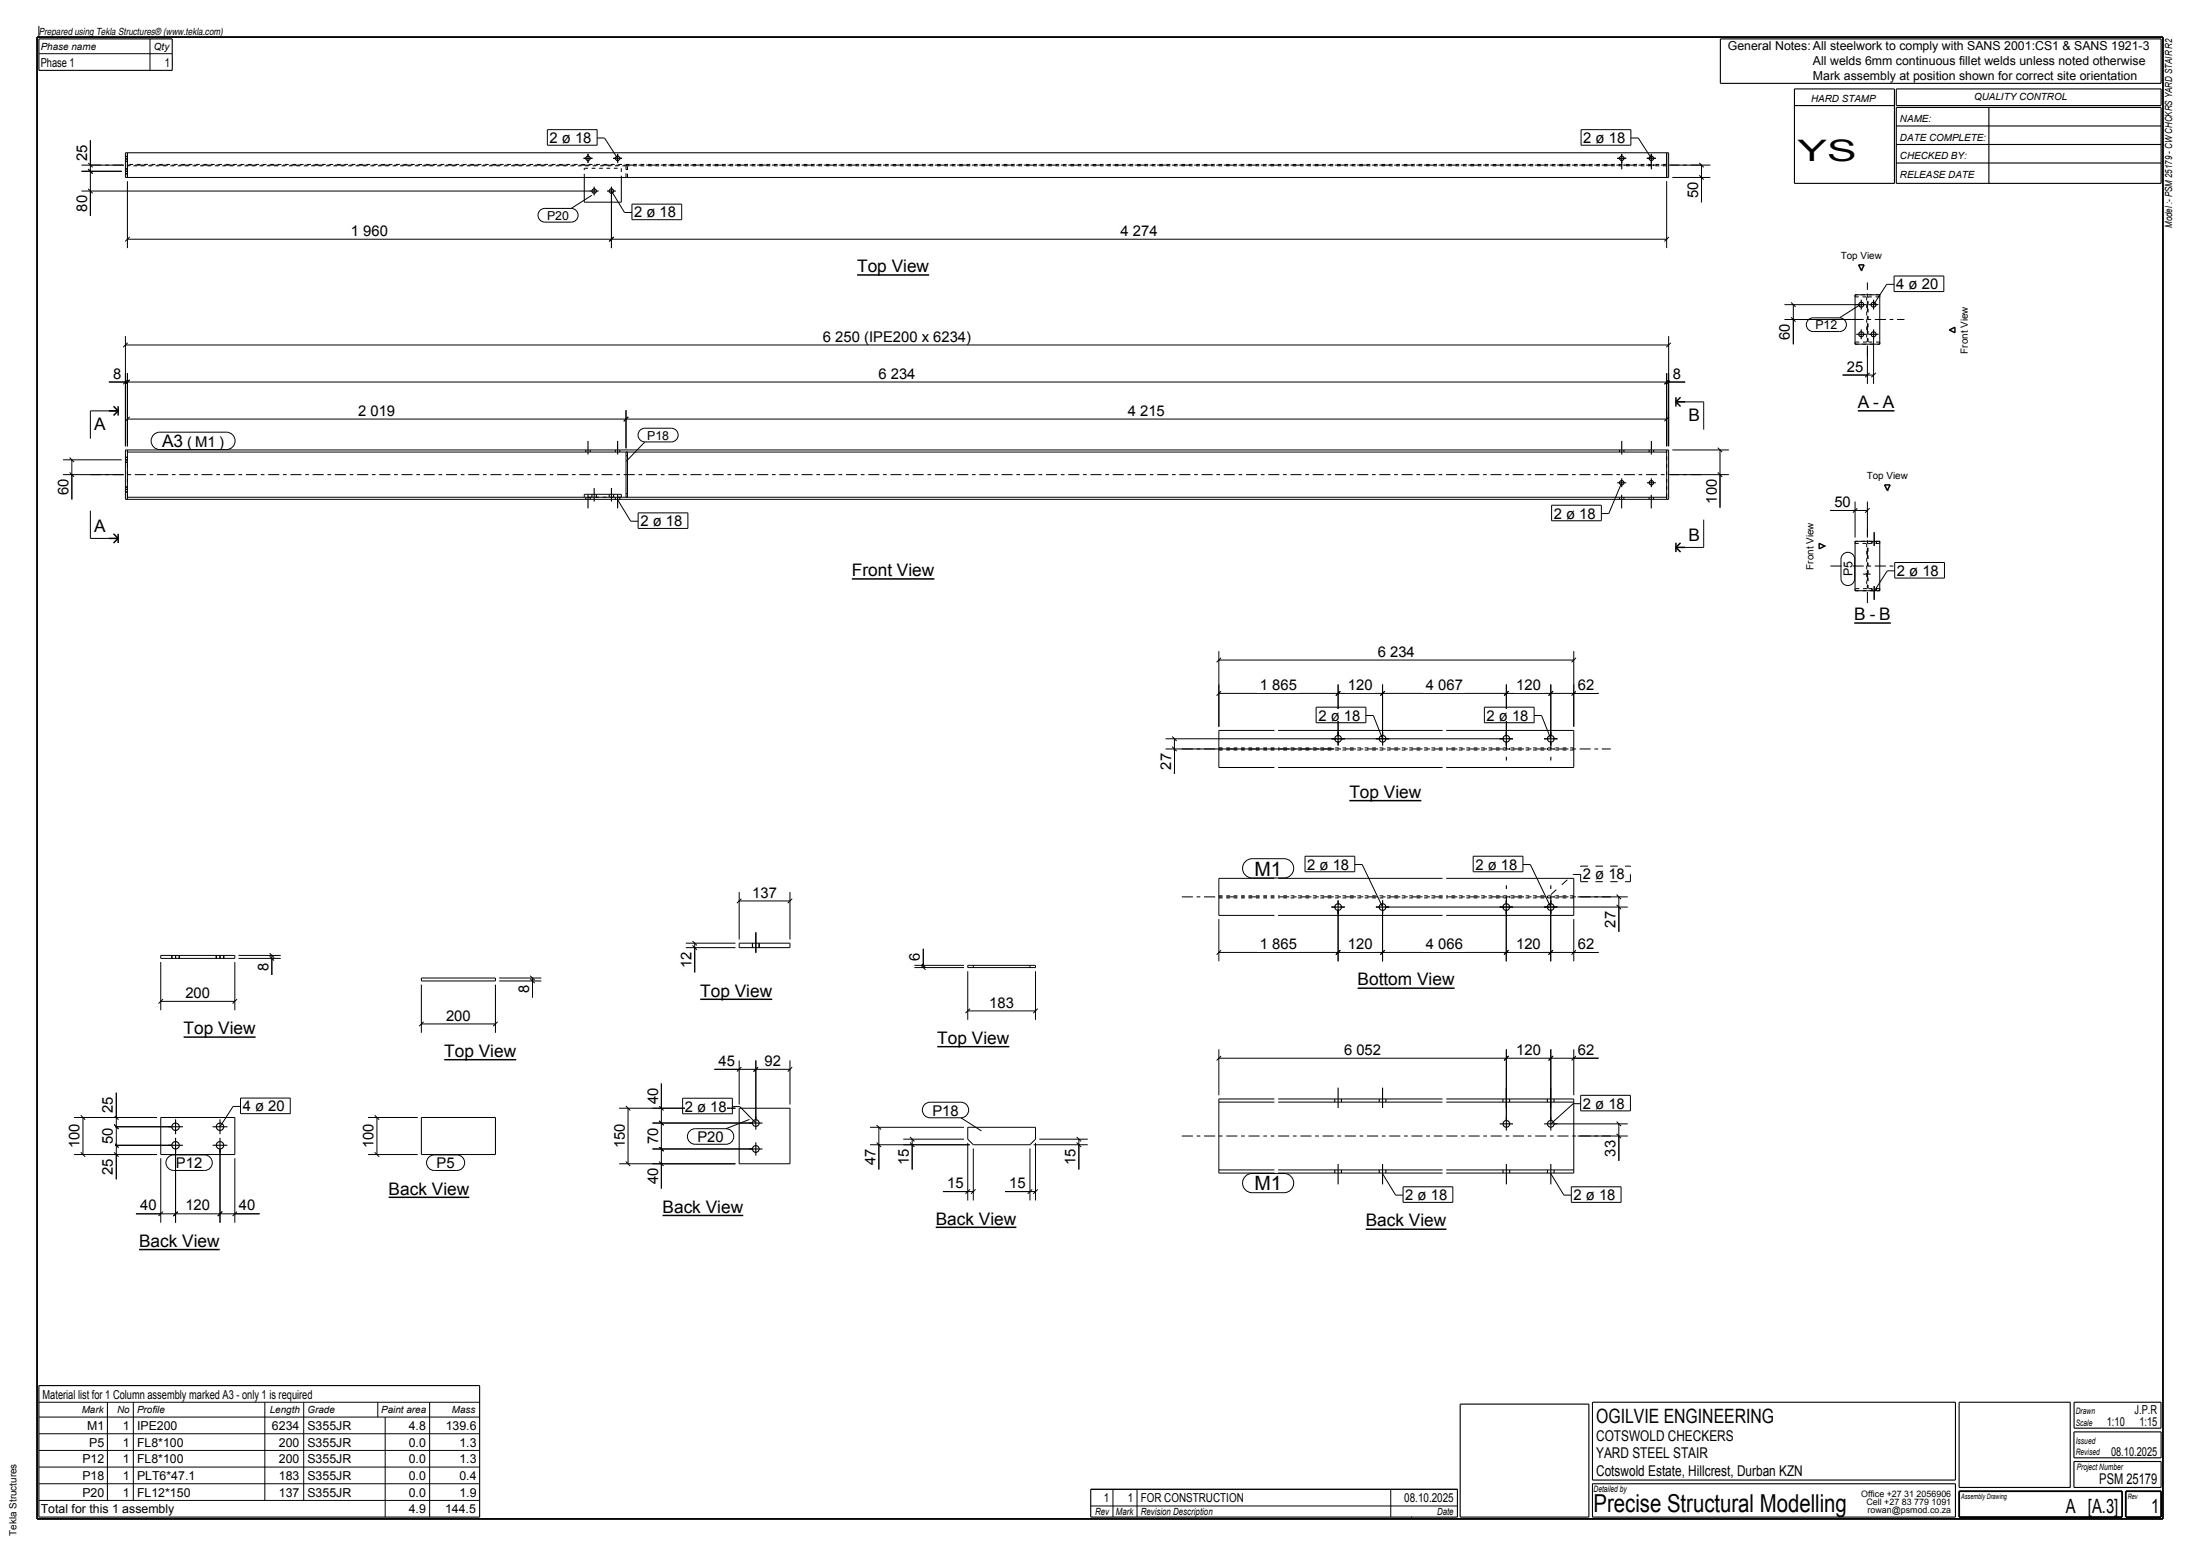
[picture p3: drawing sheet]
<svg xmlns="http://www.w3.org/2000/svg" width="594mm" height="420mm" viewBox="0 0 594 420" stroke-linecap="round" stroke-linejoin="round" font-family="sans-serif">
<path d="M10 10h574v400h-574z" fill="none" stroke="#000" stroke-width=".5"/>
<path d="M230 156.3h22.3" fill="none" stroke="#000" stroke-width=".4"/>
<path d="M230 152h22.3v3.5h-22.3z" fill-rule="evenodd" fill="#fefefb"/>
<path d="M231.4 74.2h19.5" fill="none" stroke="#000" stroke-width=".4"/>
<path d="M231.4 70h19.5v3.5h-19.5z" fill-rule="evenodd" fill="#fefefb"/>
<path d="M501.6 110.9h9.9" fill="none" stroke="#000" stroke-width=".4"/>
<g fill="#fefefb">
<path d="M501.6 106.6h3.1v3.5h-3.1z" fill-rule="evenodd"/>
<path d="M505.8 106.6h1.5v3.5h-1.5z" fill-rule="evenodd"/>
<path d="M508.4 106.6h3.1v3.5h-3.1z" fill-rule="evenodd"/>
</g>
<path d="M501.8 71.5h1.5l-.7 1.5zM526.3 89.1l1.5-.8v1.5zM500.6 168.2h9.9" fill="none" stroke="#000" stroke-width=".4"/>
<g fill="#fefefb">
<path d="M500.6 163.9h3.2v3.5h-3.2z" fill-rule="evenodd"/>
<path d="M504.8 163.9h1.6v3.5h-1.6z" fill-rule="evenodd"/>
<path d="M507.4 163.9h3.1v3.5h-3.1z" fill-rule="evenodd"/>
</g>
<path d="M508.8 130.9h1.5l-.7 1.5zM491.2 146.7l1.5 .7-1.5 .8zM49.6 279.9h19.4" fill="none" stroke="#000" stroke-width=".4"/>
<path d="M49.6 275.7h19.4v3.5h-19.4z" fill-rule="evenodd" fill="#fefefb"/>
<path d="M37.5 337.3h21.8" fill="none" stroke="#000" stroke-width=".4"/>
<path d="M37.5 333h21.8v3.5h-21.8z" fill-rule="evenodd" fill="#fefefb"/>
<path d="M119.9 286h19.5" fill="none" stroke="#000" stroke-width=".4"/>
<path d="M119.9 281.8h19.5v3.5h-19.5z" fill-rule="evenodd" fill="#fefefb"/>
<path d="M104.9 323.2h21.8" fill="none" stroke="#000" stroke-width=".4"/>
<path d="M104.9 318.9h21.8v3.5h-21.8z" fill-rule="evenodd" fill="#fefefb"/>
<path d="M189.1 269.7h19.4" fill="none" stroke="#000" stroke-width=".4"/>
<path d="M189.1 265.5h19.4v3.5h-19.4z" fill-rule="evenodd" fill="#fefefb"/>
<path d="M178.9 328.1h21.8" fill="none" stroke="#000" stroke-width=".4"/>
<path d="M178.9 323.8h21.8v3.5h-21.8z" fill-rule="evenodd" fill="#fefefb"/>
<path d="M253.1 282.5h19.4" fill="none" stroke="#000" stroke-width=".4"/>
<path d="M253.1 278.3h19.4v3.5h-19.4z" fill-rule="evenodd" fill="#fefefb"/>
<path d="M252.7 331.3h21.7" fill="none" stroke="#000" stroke-width=".4"/>
<path d="M252.7 327h21.7v3.5h-21.7z" fill-rule="evenodd" fill="#fefefb"/>
<path d="M364.3 216.1h19.5" fill="none" stroke="#000" stroke-width=".4"/>
<path d="M364.3 211.9h19.5v3.5h-19.5z" fill-rule="evenodd" fill="#fefefb"/>
<path d="M368.8 331.8h21.7" fill="none" stroke="#000" stroke-width=".4"/>
<path d="M368.8 327.5h21.7v3.5h-21.7z" fill-rule="evenodd" fill="#fefefb"/>
<path d="M366.6 266.7h26.1" fill="none" stroke="#000" stroke-width=".4"/>
<path d="M366.6 262.5h26.1v3.5h-26.1z" fill-rule="evenodd" fill="#fefefb"/>
<g fill="none" stroke="#000" stroke-width=".27" stroke-dasharray="1 1 1 1" stroke-linecap="butt">
<path d="M157.8 45.4h10M157.8 47.9v-2.5M167.8 45.4v2.5M169 44.8v3.1M169 47.9h.4M169 44.8h-134.6M169.4 45.8h-.4M169.4 47.9v-3.1M169.4 44.8h-.4M450 44.8h-280.6M450 44.4h-415.6M500.9 79.6v.5"/>
<path d="M507.5 79.6h-6.6M500.9 92.9h6.6M500.9 80.1h3.1M500.9 92.3v.6M504 80.1v12.2M504 92.3h-3.1M504.4 92.3v-12.2M504.4 80.1h3.1M507.5 92.9v-.6M507.5 92.3h-3.1M507.5 80.1v-.5M34.4 134.2v-12.2"/>
<path d="M167.8 134.2h-10M169 122h.4M169 123h.4M169 133.2h.4M169 134.2h.4M450 134.2v-12.2M500.9 146.1v.6M500.9 146.7h3.1M500.9 158.9v.6M500.9 159.5h6.6M504 146.7v12.2M504 158.9h-3.1"/>
<path d="M504.4 158.9v-12.2M504.4 146.7h3.1M507.5 158.9h-3.1M507.5 146.7v-.6M507.5 146.1h-6.6M507.5 159.5v-.6M344.1 202.4h-15M344.1 201.9h-15M389.5 202.4h-44.4M389.5 201.9h-44.4M424.9 202.4h-34.4M424.9 201.9h-34.4"/>
<path d="M344.1 241.8h-15M344.1 242.4h-15M389.5 241.8h-44.4M389.5 242.4h-44.4M424.9 241.8h-34.4M424.9 242.4h-34.4"/>
</g>
<g fill="none" stroke="#000" stroke-width=".3" stroke-dasharray="2 2" stroke-linecap="butt">
<path d="M437.3 44.4v.4M437.9 43.7v3.3M438.5 44.4v.4M445.3 44.4v.4M445.9 43.7v3.3M446.5 44.4v.4M504.4 155.6h-.4M504.4 154.4h-.4M505.1 155h-3.4M405.8 202.4v-.5M406.7 200.3v5M407.6 202.4v-.5"/>
<path d="M417.8 202.4v-.5M418.7 200.3v5M419.6 202.4v-.5M405.8 241.8v.6M406.7 244v-5M407.6 241.8v.6M417.8 241.8v.6M418.7 244v-5M419.6 241.8v.6"/>
</g>
<g fill="none" stroke="#000" stroke-width=".27">
<path d="M10.5 7v3M10.5 14.5h36M40.5 10.5v8.5M24.4 37.9v20.4M161.2 37.2h2l3.6 5.5M440.3 37.2h2l3.6 5.5M22 46.2h10.9M22 44.6h11.4M22 51.6h137.4M23.8 45.6l1.2 1.2M23.8 44l1.2 1.2M23.8 51l1.2 1.2"/>
<path d="M33.9 41.2h416.6v6.7h-416.6zM34.4 41.2v6.7M34.4 48.9v18.1M157.8 47.9v6.7h10v-6.7M159.8 52.7l-5.6 3.6M165.1 51.6l3.5 5.8h2M165.1 52.6v14.4M450 41.2v6.7M450 48.9v18.1M451 44.6h10.8M451.5 47.9h10.3M458.8 47.3l1.2 1.2"/>
<path d="M458.8 44l1.2 1.2M459.4 44.6v10M34.4 64.6h415.6M35 64l-1.2 1.2M165.7 64l-1.2 1.2M450.6 64l-1.2 1.2M500.9 79.6h6.6v13.3h-6.6zM511.4 76.8h-2l-3.5 5.4M33.9 90.7v29.8M33.9 93.1h416.6M34.5 92.5l-1.2 1.2M450.5 90.7v29.8"/>
<path d="M451.1 92.5l-1.2 1.2M481.8 86.2h21.2M481.8 82.2h19.7M483.6 85.6l1.2 1.2M483.6 81.6l1.2 1.2M484.2 82.2v10.7M502.2 82.3l-5.5 3.5M504.2 93.9v9.7M505.9 91.2v12.4M29.4 103.1h425.6M31.9 110.9h-7.5v7.5M34.4 100.7v19.8"/>
<path d="M34.4 113.1h415.6M34.5 102.5l-1.2 1.2M35 112.5l-1.2 1.2M35 102.5l-1.2 1.2M169 110.7v10.3M169.6 112.5l-1.2 1.2M174.1 119.3l-5 5.2M450 100.7v19.8M450.6 112.5l-1.2 1.2M450.6 102.5l-1.2 1.2M451.1 102.5l-1.2 1.2M452.5 108.5h7.5v7.5"/>
<path d="M497.5 101.2h8.4M504.8 100.6l-1.2 1.2M506.5 100.6l-1.2 1.2M17 128.1h16.4M17 124.1h15.9M18.8 127.5l1.2 1.2M18.8 123.5l1.2 1.2M19.4 124.1v10.7M24.4 137.8v7.5h7.5M33.9 121.5h416.6v13.3h-416.6zM34.4 121.5v13.3M34.4 134.2h415.6"/>
<path d="M34.4 122h415.6M157.8 134.2v-.8h10v.8M166.8 134.9l3.5 5.8h2M169 122v12.2M169.4 122v12.2M437.9 130.3l-3.5 8.3h-2M450 121.5v13.3M451 128.1h15.8M451.5 121.5h15.3M463.8 127.5l1.2 1.2M463.8 120.9l1.2 1.2M464.4 121.5v15.5"/>
<path d="M494.2 137.8h10M500.9 135.4v9.7M501.5 137.2l-1.2 1.2M504.2 135.4v9.7M504.8 137.2l-1.2 1.2M460 140.3v7.5h-7.5M500.9 146.1h6.6v13.4h-6.6zM511.6 154.1h-2l-3.6 5.5M329.1 175.8v20.4M329.1 178.2h95.8M329.7 177.6l-1.2 1.2M424.9 175.8v20.4"/>
<path d="M425.5 177.6l-1.2 1.2M314.7 199.4h91M316.5 198.8l1.2 1.2M317.1 199.4v9.5M329.1 187.2h102.5M329.7 186.6l-1.2 1.2M344.1 197.2h-15v10h15M345.1 197.2h44.4M361.3 184.8v13.6M361.9 186.6l-1.2 1.2M368.8 193.1h2l2.5 6.3M373.3 184.8v13.6"/>
<path d="M373.9 186.6l-1.2 1.2M390.5 197.2h34.4v10h-34.4M406.7 184.8v13.6M407.3 186.6l-1.2 1.2M414.2 193.1h2l2.5 6.3M418.7 184.8v13.6M419.3 186.6l-1.2 1.2M425.5 186.6l-1.2 1.2M314.7 202.2h45.6M316.5 201.6l1.2 1.2M345.1 207.2h44.4M344.1 237.1h-15v10h15"/>
<path d="M345.1 237.1h44.4M365.8 233.4h2l5.5 11.4M390.5 237.1h34.4v10h-34.4M411.2 233.4h2l5.5 11.4M43.4 257.9h20v.8h-20zM43.4 259.7v13M63.4 259.7v13M64.4 257.9h11.4M64.4 258.7h11.4M72.8 258.1l1.2 1.2M72.8 257.3l1.2 1.2M73.4 257.9v5.3"/>
<path d="M185.2 254.6h13.4M185.2 255.8h13.4M187 255.2l1.2 1.2M187 254l1.2 1.2M187.6 254.6v7.9M199.6 240.8v12.8M199.6 254.6h13.7v1.2h-13.7zM199.6 243.2h13.7M200.2 242.6l-1.2 1.2M213.3 240.8v12.8M213.9 242.6l-1.2 1.2M248.7 260l1.2 1.2"/>
<path d="M249.3 256.1v5.1M329.1 248.1v11.4M329.1 257.1h102.5M329.7 256.5l-1.2 1.2M345.1 247.1h44.4M361.3 245.8v13.7M361.9 256.5l-1.2 1.2M373.3 245.8v13.7M373.9 256.5l-1.2 1.2M374.3 244.8h65.2M406.7 245.8v13.7M407.3 256.5l-1.2 1.2"/>
<path d="M418.7 245.8v13.7M419.3 256.5l-1.2 1.2M424.9 248.1v11.4M425.5 256.5l-1.2 1.2M425.9 242.1h13.6M436.5 244.2l1.2 1.2M436.5 241.5l1.2 1.2M437.1 242.1v9.4M43.4 270.3h20M44 269.7l-1.2 1.2M64 269.7l-1.2 1.2M113.8 264h20v.8h-20z"/>
<path d="M113.8 265.8v13M113.8 276.4h20M114.4 275.8l-1.2 1.2M133.8 265.8v13M134.4 275.8l-1.2 1.2M134.8 264.8h11.4M134.8 264h11.4M143.2 264.2l1.2 1.2M143.2 263.4l1.2 1.2M143.8 264v5.3M246.9 261.2h13.4M246.9 260.6h13.4"/>
<path d="M248.7 260.6l1.2 1.2M261.3 260.6h18.3v.6h-18.3zM261.3 262.2v13.1M261.3 272.9h18.3M261.9 272.3l-1.2 1.2M262.8 260.6v.6M278.1 260.6v.6M279.6 262.2v13.1M280.2 272.3l-1.2 1.2M31.4 294.9v23.4M64.9 298.7h-2l-3.5 5.4M167.2 299.1h31.4"/>
<path d="M169 298.5l1.2 1.2M169.6 299.1v15M178 298.5l1.2 1.2M178.6 292.4v28.4M192.9 288.6h20.4M197.7 298.7h2l4.4 4.4M199.6 286.2v11.9M199.6 299.1h13.7v15h-13.7zM200.2 288l-1.2 1.2M204.1 286.2v15.9M204.7 288l-1.2 1.2M213.3 286.2v11.9"/>
<path d="M213.9 288l-1.2 1.2M329.1 283.2v12.4M329.1 297.5h15M329.1 285.6h102.5M329.7 285l-1.2 1.2M344.1 296.6h-15v20h15M345.1 296.6h44.4M345.1 297.5h44.4M390.5 296.6h34.4v20h-34.4M390.5 297.5h34.4M406.7 283.2v19.2M407.3 285l-1.2 1.2"/>
<path d="M418.7 283.2v19.2M419.3 285l-1.2 1.2M424.9 283.2v12.4M425.5 285l-1.2 1.2M426.8 297.9h-2l-6.1 5.5M20 301.6h22.4M20 311.6h22.4M21.8 311l1.2 1.2M21.8 301l1.2 1.2M22.4 301.6v10M29 309.1h17.4M29 304.1h17.4"/>
<path d="M30.8 311l1.2 1.2M30.8 308.5l1.2 1.2M30.8 303.5l1.2 1.2M30.8 301l1.2 1.2M43.4 301.6h20v10h-20zM43.4 312.6v17.4M47.4 310.1v19.9M59.4 310.1v19.9M63.4 312.6v17.4M99.4 301.6h13.4M99.4 311.6h13.4M101.2 311l1.2 1.2"/>
<path d="M101.2 301l1.2 1.2M101.8 301.6v10M113.8 301.6h20v10h-20zM167.2 314.1h31.4M169 313.5l1.2 1.2M176.2 303.1h26.9M176.2 310.1h26.9M178 302.5l1.2 1.2M178 309.5l1.2 1.2M178 313.5l1.2 1.2M202.3 302.2l-6.3 2.5M234.9 309h26.9"/>
<path d="M234.9 304.3h25.4M236.7 308.4l1.2 1.2M236.7 303.7l1.2 1.2M237.3 304.3v11.4M243.9 307.5h16.4M245.7 308.4l1.2 1.2M245.7 306.9l1.2 1.2M246.3 307.5v8.2M259.4 301.7l5.6 3.6M261.3 304.3h18.3v3.2l-1.5 1.5h-15.3l-1.5-1.5zM261.3 308.5v15.5M262.8 310v14"/>
<path d="M278.1 310v14M279.1 309h14.6M279.6 308.5v15.5M280.6 307.5h13.1M290.7 308.4l1.2 1.2M290.7 306.9l1.2 1.2M291.3 307.5v8.2M329.1 315.8h15M345.1 315.8h44.4M345.1 316.6h44.4M373.3 316.8l3.5 5.8h2M390.5 315.8h34.4"/>
<path d="M418.7 316.8l3.6 5.8h2M419.7 303.4h19.8M425.9 306.6h13.6M436.5 306l1.2 1.2M436.5 302.8l1.2 1.2M437.1 303.4v9.9M36.7 327.6h33.4M44 327l-1.2 1.2M48 327l-1.2 1.2M60 327l-1.2 1.2M64 327l-1.2 1.2M254.6 321.6h8.2"/>
<path d="M261.9 321l-1.2 1.2M263.4 321l-1.2 1.2M271.4 321.6h8.2M278.7 321l-1.2 1.2M280.2 321l-1.2 1.2M10.5 378.5h119M29 378.5v26.5M36 378.5v26.5M71.5 378.5v26.5M82 378.5v26.5M102 378.5v4M116 378.5v31"/>
<path d="M10.5 382.5h119M10.5 387h119M10.5 391.5h119M10.5 396h119M104 382.5v27M10.5 400.5h119M10.5 405h119M294.5 402h99M294.5 406.5h99M300.5 402v7.5M307 402v7.5M375.5 402v7.5"/>
<path d="M381 409.5h.1"/>
</g>
<g fill="none" stroke="#000" stroke-width=".27" stroke-dasharray="3 1 1 1" stroke-linecap="butt">
<path d="M24.4 44.6h435.6M494.2 86.2h20M504.2 96.2v-20M24.4 128.1h435.6M494.2 152.8h20M504.2 162.8v-20M319.1 202.2h25M345.1 202.2h44.4M390.5 202.2h44.4M319.1 242.1h25M345.1 242.1h44.4M390.5 242.1h44.4"/>
<path d="M319.1 306.6h25M345.1 306.6h44.4M390.5 306.6h44.4"/>
</g>
<g fill="none" stroke="#000" stroke-width=".3">
<path d="M10.5 10.5h36v8.5h-36zM464.5 10.5h119v12h-119zM484.5 24h27v25.5h-27zM484.5 28.5h27M512 24h71.5v4.5h-71.5zM512 29h71.5v20.5h-71.5zM512 34h71.5M512 39h71.5M537 29v20.5M33.9 46.2h.5M33.9 46.9h.5M33.9 45.6h.5"/>
<path d="M33.9 42.9h.5M33.9 43.6h.5M33.9 42.2h.5M157.6 42.7h2.4M158.8 41.5v2.4M159.2 51.6h2.4M160.4 50.4v2.4M163.9 51.6h2.4M165.1 50.4v2.4M165.6 42.7h2.4M166.8 41.5v2.4M436.6 42.7h2.5"/>
<path d="M437.8 41.5l.1 2.4M444.6 42.7h2.5M445.8 41.5l.1 2.4M512 44h71.5M501.2 82.2h2.7M501.2 90.2h2.7M502.5 80.9v2.7M502.5 88.9v2.7M504.5 82.2h2.7M504.5 90.2h2.7M505.9 80.9v2.7M505.9 88.9v2.7"/>
<path d="M158.8 119v3.7M166.8 119v3.7M437.9 119v3.7M445.9 119v3.7M33.9 124.1h.5M33.9 124.8h.5M33.9 123.5h.5M33.9 132.1h.5M33.9 132.8h.5M33.9 131.5h.5M158.2 121.5v.5M158.2 134.2v.6"/>
<path d="M158.8 133.6v3.6M159.4 121.5v.5M159.4 134.2v.6M159.8 133.4v.8M160.4 131.7v3.7M161 133.4v.8M164.5 133.4v.8M165.1 131.7v3.7M165.7 133.4v.8M166.2 121.5v.5M166.2 134.2v.6M166.8 133.6v3.6"/>
<path d="M167.4 121.5v.5M167.4 134.2v.6M436.7 130.3h2.4M437.2 134.2v.6M437.3 121.5v.5M437.8 133.6v3.6M437.9 129.1v2.4M438.4 134.2v.6M438.5 121.5v.5M444.7 130.3h2.4M445.2 134.2v.6M445.3 121.5v.5"/>
<path d="M445.8 133.6v3.6M445.9 129.1v2.4M446.4 134.2v.6M446.5 121.5v.5M505.4 146.1v.6M505.4 158.9v.6M506 143.7v3.7M506 158.2v3.7M506.6 146.1v.6M506.6 158.9v.6M359.5 199.4h3.6M361.3 197.6v3.6"/>
<path d="M371.5 199.4h3.6M373.3 197.6v3.6M404.9 199.4h3.6M406.7 197.6v3.6M416.9 199.4h3.6M418.7 197.6v3.6M46.4 257.9v.8M47.4 257.9v.8M48.4 257.9v.8M58.4 257.9v.8M59.4 257.9v.8M60.4 257.9v.8"/>
<path d="M203.2 254.6v1.2M204.1 251.7v5.5M205 254.6v1.2M359.5 244.8h3.6M361.3 243v3.6M371.5 244.8h3.6M373.3 243v3.6M404.9 244.8h3.6M406.7 243v3.6M416.9 244.8h3.6M418.7 243v3.6M360.4 296.6v.9"/>
<path d="M361.3 293.6v5.5M362.2 296.6v.9M372.4 296.6v.9M373.3 293.6v5.5M374.2 296.6v.9M405.8 296.6v.9M406.7 293.6v5.5M407.6 296.6v.9M417.8 296.6v.9M418.7 293.6v5.5M419.6 296.6v.9M45.4 309.1h4"/>
<path d="M45.4 304.1h4M47.4 302.1v4M47.4 307.1v4M57.4 309.1h4M57.4 304.1h4M59.4 302.1v4M59.4 307.1v4M202.3 303.1h3.6M202.3 310.1h3.6M204.1 301.3v3.6M204.1 308.3v3.6M360.4 315.8v.8"/>
<path d="M361.3 314.2v5.5M362.2 315.8v.8M372.4 315.8v.8M373.3 314.2v5.5M374.2 315.8v.8M404.9 303.4h3.6M405.8 315.8v.8M406.7 301.6v3.6M406.7 314.2v5.5M407.6 315.8v.8M416.9 303.4h3.6M417.8 315.8v.8"/>
<path d="M418.7 301.6v3.6M418.7 314.2v5.5M419.6 315.8v.8M10.5 374h119v35.5h-119zM394.3 379h34.7v30.5h-34.7zM430 378.5h98v21h-98zM529 378.5h30v23h-30zM560 378.5h23.5v7h-23.5zM560 386.5h23.5v7h-23.5zM560 394.5h23.5v7h-23.5zM294.5 402h99v7.5h-99zM430 400.5h98v9h-98z"/>
<circle cx="158.8" cy="42.7" r=".6"/>
<circle cx="160.4" cy="51.6" r=".6"/>
<circle cx="165.1" cy="51.6" r=".6"/>
<circle cx="166.8" cy="42.7" r=".6"/>
<circle cx="437.9" cy="42.7" r=".6"/>
<circle cx="445.9" cy="42.7" r=".6"/>
<circle cx="502.5" cy="90.2" r=".67"/>
<circle cx="502.5" cy="82.2" r=".67"/>
<circle cx="505.9" cy="90.2" r=".67"/>
<circle cx="505.9" cy="82.2" r=".67"/>
<circle cx="437.9" cy="130.3" r=".6"/>
<circle cx="445.9" cy="130.3" r=".6"/>
<circle cx="361.3" cy="199.4" r=".9"/>
<circle cx="373.3" cy="199.4" r=".9"/>
<circle cx="406.7" cy="199.4" r=".9"/>
<circle cx="418.7" cy="199.4" r=".9"/>
<circle cx="361.3" cy="244.8" r=".9"/>
<circle cx="373.3" cy="244.8" r=".9"/>
<circle cx="406.7" cy="244.8" r=".9"/>
<circle cx="418.7" cy="244.8" r=".9"/>
<circle cx="47.4" cy="304.1" r="1"/>
<circle cx="47.4" cy="309.1" r="1"/>
<circle cx="59.4" cy="304.1" r="1"/>
<circle cx="59.4" cy="309.1" r="1"/>
<circle cx="204.1" cy="310.1" r=".9"/>
<circle cx="204.1" cy="303.1" r=".9"/>
<circle cx="406.7" cy="303.4" r=".9"/>
<circle cx="418.7" cy="303.4" r=".9"/>
</g>
<path d="M424.8 236h2M418.7 241.5l6.1-5.5" fill="none" stroke="#000" stroke-width=".27" stroke-dasharray="2 2" stroke-linecap="butt"/>
<path d="M529 402.5h44v7h-44zM574 402.5h9.5v7h-9.5z" fill="none" stroke="#000" stroke-width=".5"/>
<g fill="#fefefb">
<path d="M96.1 108.6h11.2v4.2h-11.2z" fill-rule="evenodd"/>
<path d="M29.9 98.6h3.4v4.2h-3.4z" fill-rule="evenodd"/>
<path d="M174.7 116.2h6v2.5h-6z" fill-rule="evenodd"/>
<path d="M174.7 116.2h6v2.5h-6z" fill-rule="evenodd"/>
</g>
<path d="M172.8 116.1l1.3-.5h7.1a1.85 1.85 0 0 1 1.9 1.8 1.85 1.85 0 0 1-1.9 1.9h-7.1a1.85 1.85 0 0 1-1.7-1.2 1.85 1.85 0 0 1 .4-2z" fill="none" stroke="#000" stroke-width=".27"/>
<g fill="#fefefb">
<path d="M303.9 108.6h11.2v4.2h-11.2z" fill-rule="evenodd"/>
<path d="M459.9 128.6h4.2v7.9h-4.2z" fill-rule="evenodd"/>
<path d="M451.1 98.6h3.4v4.2h-3.4z" fill-rule="evenodd"/>
<path d="M25.4 112.7h3.1v3.5h-3.1z" fill-rule="evenodd"/>
</g>
<path d="M29.4 110.9h2.5M30.7 109.7l1.2 1.2M31.9 109.7v2.5M31.9 110.9l-1.2 1.3" fill="none" stroke="#000" stroke-width=".4"/>
<path d="M25.4 140.1h3.1v3.5h-3.1z" fill-rule="evenodd" fill="#fefefb"/>
<path d="M29.4 145.3h2.5M30.7 144.1l1.2 1.2M31.9 144.1v2.5M31.9 145.3l-1.2 1.3" fill="none" stroke="#000" stroke-width=".4"/>
<g fill="#fefefb">
<path d="M221.6 88.6h41.2v4.2h-41.2z" fill-rule="evenodd"/>
<path d="M455.9 142.5h3.1v3.5h-3.1z" fill-rule="evenodd"/>
</g>
<path d="M452.5 147.8h2.5M452.5 147.8l1.2 1.2M452.5 146.5v2.5M453.7 146.5l-1.2 1.3" fill="none" stroke="#000" stroke-width=".4"/>
<path d="M455.9 110.2h3.1v3.5h-3.1z" fill-rule="evenodd" fill="#fefefb"/>
<path d="M452.5 108.5h2.5M452.5 108.5l1.2 1.2M452.5 107.2v2.5M453.7 107.2l-1.2 1.3" fill="none" stroke="#000" stroke-width=".4"/>
<g fill="#fefefb">
<path d="M43.7 117.3h5.8v3.5h-5.8z" fill-rule="evenodd"/>
<path d="M43.7 117.3h5.8v3.5h-5.8z" fill-rule="evenodd"/>
<path d="M50.5 117.8h1.3v3h-1.3z" fill-rule="evenodd"/>
<path d="M50.5 117.8h1.3v3h-1.3z" fill-rule="evenodd"/>
<path d="M52.7 117.8h5.6v3h-5.6z" fill-rule="evenodd"/>
<path d="M52.7 117.8h5.6v3h-5.6z" fill-rule="evenodd"/>
<path d="M59.2 117.8h1.3v3h-1.3z" fill-rule="evenodd"/>
<path d="M59.2 117.8h1.3v3h-1.3z" fill-rule="evenodd"/>
</g>
<path d="M41.7 117.2l1.4-.5h18a2.35 2.35 0 0 1 2.4 2.3 2.35 2.35 0 0 1-2.4 2.4h-18a2.35 2.35 0 0 1-2.2-1.6 2.35 2.35 0 0 1 .8-2.6z" fill="none" stroke="#000" stroke-width=".27"/>
<g fill="#fefefb">
<path d="M172.9 139h11.3v3h-11.3z" fill-rule="evenodd"/>
<path d="M172.9 139h11.3v3h-11.3z" fill-rule="evenodd"/>
</g>
<path d="M185.1 139v3" fill="none" stroke="#fefefb" stroke-width=".27"/>
<path d="M172.3 138.4h13.4v4.2h-13.4z" fill="none" stroke="#000" stroke-width=".27"/>
<g fill="#fefefb">
<path d="M419.5 137h11.4v3h-11.4z" fill-rule="evenodd"/>
<path d="M419.5 137h11.4v3h-11.4z" fill-rule="evenodd"/>
</g>
<path d="M431.8 137v3" fill="none" stroke="#fefefb" stroke-width=".27"/>
<path d="M418.9 136.4h13.5v4.2h-13.5z" fill="none" stroke="#000" stroke-width=".27"/>
<g fill="#fefefb">
<path d="M14.9 128.6h4.2v5.7h-4.2z" fill-rule="evenodd"/>
<path d="M236.6 98.6h11.2v4.2h-11.2z" fill-rule="evenodd"/>
<path d="M147.7 56.9h5.9v2.5h-5.9z" fill-rule="evenodd"/>
<path d="M147.7 56.9h5.9v2.5h-5.9z" fill-rule="evenodd"/>
</g>
<path d="M145.8 56.8l1.3-.5h7.1a1.85 1.85 0 0 1 1.9 1.8 1.85 1.85 0 0 1-1.9 1.9h-7.1a1.85 1.85 0 0 1-1.7-1.2 1.85 1.85 0 0 1 .4-2z" fill="none" stroke="#000" stroke-width=".27"/>
<g fill="#fefefb">
<path d="M19.9 38.4h4.2v5.6h-4.2z" fill-rule="evenodd"/>
<path d="M171.2 55.7h11.4v3h-11.4z" fill-rule="evenodd"/>
<path d="M171.2 55.7h11.4v3h-11.4z" fill-rule="evenodd"/>
</g>
<path d="M183.5 55.7v3" fill="none" stroke="#fefefb" stroke-width=".27"/>
<path d="M170.6 55.1h13.5v4.2h-13.5z" fill="none" stroke="#000" stroke-width=".27"/>
<g fill="#fefefb">
<path d="M454.9 48.4h4.2v5.7h-4.2z" fill-rule="evenodd"/>
<path d="M148.4 35.6h11.3v3h-11.3z" fill-rule="evenodd"/>
<path d="M148.4 35.6h11.3v3h-11.3z" fill-rule="evenodd"/>
</g>
<path d="M160.6 35.6v3" fill="none" stroke="#fefefb" stroke-width=".27"/>
<path d="M147.8 35h13.4v4.2h-13.4z" fill="none" stroke="#000" stroke-width=".27"/>
<g fill="#fefefb">
<path d="M427.5 35.6h11.3v3h-11.3z" fill-rule="evenodd"/>
<path d="M427.5 35.6h11.3v3h-11.3z" fill-rule="evenodd"/>
</g>
<path d="M439.7 35.6v3" fill="none" stroke="#fefefb" stroke-width=".27"/>
<path d="M426.9 35h13.4v4.2h-13.4z" fill="none" stroke="#000" stroke-width=".27"/>
<g fill="#fefefb">
<path d="M19.9 52.1h4.2v5.6h-4.2z" fill-rule="evenodd"/>
<path d="M301.9 60.1h11.2v4.2h-11.2z" fill-rule="evenodd"/>
<path d="M94.1 60.1h11.2v4.2h-11.2z" fill-rule="evenodd"/>
<path d="M479.7 86.8h4.2v5.6h-4.2z" fill-rule="evenodd"/>
<path d="M490.2 86.4h5.9v2.5h-5.9z" fill-rule="evenodd"/>
<path d="M490.2 86.4h5.9v2.5h-5.9z" fill-rule="evenodd"/>
</g>
<path d="M488.2 86.3l1.4-.5h7.1a1.85 1.85 0 0 1 1.8 1.8 1.85 1.85 0 0 1-1.8 1.9h-7.1a1.85 1.85 0 0 1-1.8-1.2 1.85 1.85 0 0 1 .4-2z" fill="none" stroke="#000" stroke-width=".27"/>
<g fill="#fefefb">
<path d="M512 75.1h11.3v3h-11.3z" fill-rule="evenodd"/>
<path d="M512 75.1h11.3v3h-11.3z" fill-rule="evenodd"/>
</g>
<path d="M524.2 75.1v3" fill="none" stroke="#fefefb" stroke-width=".27"/>
<path d="M511.4 74.5h13.4v4.2h-13.4z" fill="none" stroke="#000" stroke-width=".27"/>
<g fill="#fefefb">
<path d="M498 96.7h5.7v4.2h-5.7z" fill-rule="evenodd"/>
<path d="M512.2 152.4h11.3v3h-11.3z" fill-rule="evenodd"/>
<path d="M512.2 152.4h11.3v3h-11.3z" fill-rule="evenodd"/>
</g>
<path d="M524.4 152.4v3" fill="none" stroke="#fefefb" stroke-width=".27"/>
<path d="M511.6 151.8h13.4v4.2h-13.4z" fill="none" stroke="#000" stroke-width=".27"/>
<g fill="#fefefb">
<path d="M497.7 151.5h2.5v4.1h-2.5z" fill-rule="evenodd"/>
<path d="M497.7 151.5h2.5v4.1h-2.5z" fill-rule="evenodd"/>
</g>
<path d="M497.6 149.6a1.85 1.85 0 0 1 2-.4 1.85 1.85 0 0 1 1.2 1.7v5.3a1.85 1.85 0 0 1-1.9 1.9 1.85 1.85 0 0 1-1.8-1.9v-5.3z" fill="none" stroke="#000" stroke-width=".27"/>
<g fill="#fefefb">
<path d="M494.7 133.3h5.6v4.2h-5.6z" fill-rule="evenodd"/>
<path d="M49.5 265.8h7.8v4.2h-7.8z" fill-rule="evenodd"/>
<path d="M68.9 259.2h4.2v3.4h-4.2z" fill-rule="evenodd"/>
<path d="M26.9 312.2h4.2v5.6h-4.2z" fill-rule="evenodd"/>
<path d="M26.9 303.8h4.2v5.7h-4.2z" fill-rule="evenodd"/>
<path d="M26.9 295.5h4.2v5.6h-4.2z" fill-rule="evenodd"/>
<path d="M47.5 312.3h7.1v3h-7.1z" fill-rule="evenodd"/>
<path d="M47.5 312.3h7.1v3h-7.1z" fill-rule="evenodd"/>
</g>
<path d="M45.4 312.4l.9-.6 .6-.1h8.3a2.1 2.1 0 0 1 2.1 2.1 2.1 2.1 0 0 1-2.1 2.1h-8.3a2.1 2.1 0 0 1-1.9-1.3 2.1 2.1 0 0 1 .4-2.2z" fill="none" stroke="#000" stroke-width=".27"/>
<g fill="#fefefb">
<path d="M65.5 297h11.4v3h-11.4z" fill-rule="evenodd"/>
<path d="M65.5 297h11.4v3h-11.4z" fill-rule="evenodd"/>
</g>
<path d="M77.8 297v3" fill="none" stroke="#fefefb" stroke-width=".27"/>
<path d="M64.9 296.4h13.5v4.2h-13.5z" fill="none" stroke="#000" stroke-width=".27"/>
<g fill="#fefefb">
<path d="M17.9 302.7h4.2v7.9h-4.2z" fill-rule="evenodd"/>
<path d="M63.9 323.1h5.7v4.2h-5.7z" fill-rule="evenodd"/>
<path d="M49.5 323.1h7.8v4.2h-7.8z" fill-rule="evenodd"/>
<path d="M37.2 323.1h5.7v4.2h-5.7z" fill-rule="evenodd"/>
<path d="M139.3 265.3h4.2v3.4h-4.2z" fill-rule="evenodd"/>
<path d="M119.8 271.9h7.9v4.2h-7.9z" fill-rule="evenodd"/>
<path d="M117.9 312.3h4.9v3h-4.9z" fill-rule="evenodd"/>
<path d="M117.9 312.3h4.9v3h-4.9z" fill-rule="evenodd"/>
</g>
<path d="M115.8 312.4l.9-.6 .6-.1h6.1a2.1 2.1 0 0 1 2.1 2.1 2.1 2.1 0 0 1-2.1 2.1h-6.1a2.1 2.1 0 0 1-2-1.3 2.1 2.1 0 0 1 .5-2.2z" fill="none" stroke="#000" stroke-width=".27"/>
<g fill="#fefefb">
<path d="M97.3 302.7h4.2v7.9h-4.2z" fill-rule="evenodd"/>
<path d="M202.5 238.7h7.9v4.2h-7.9z" fill-rule="evenodd"/>
<path d="M183.1 256.3h4.2v5.7h-4.2z" fill-rule="evenodd"/>
<path d="M174.1 293h4.2v5.6h-4.2z" fill-rule="evenodd"/>
<path d="M188.3 305.3h7.1v3h-7.1z" fill-rule="evenodd"/>
<path d="M188.3 305.3h7.1v3h-7.1z" fill-rule="evenodd"/>
</g>
<path d="M186.2 305.3l.9-.6h.6h8.3a2.1 2.1 0 0 1 2.1 2.1 2.1 2.1 0 0 1-2.1 2.1h-8.3a2.1 2.1 0 0 1-1.9-1.3 2.1 2.1 0 0 1 .4-2.3z" fill="none" stroke="#000" stroke-width=".27"/>
<g fill="#fefefb">
<path d="M174.1 303.8h4.2v5.7h-4.2z" fill-rule="evenodd"/>
<path d="M184.9 297h11.3v3h-11.3z" fill-rule="evenodd"/>
<path d="M184.9 297h11.3v3h-11.3z" fill-rule="evenodd"/>
</g>
<path d="M197.1 297v3" fill="none" stroke="#fefefb" stroke-width=".27"/>
<path d="M184.3 296.4h13.4v4.2h-13.4z" fill="none" stroke="#000" stroke-width=".27"/>
<g fill="#fefefb">
<path d="M174.1 314.7h4.2v5.6h-4.2z" fill-rule="evenodd"/>
<path d="M165.1 302.7h4.2v7.9h-4.2z" fill-rule="evenodd"/>
<path d="M205.9 284.1h5.6v4.2h-5.6z" fill-rule="evenodd"/>
<path d="M193.4 284.1h5.6v4.2h-5.6z" fill-rule="evenodd"/>
<path d="M266.5 268.4h7.9v4.2h-7.9z" fill-rule="evenodd"/>
<path d="M244.8 256.6h4.2v3.4h-4.2z" fill-rule="evenodd"/>
<path d="M241.8 309.5h4.2v5.7h-4.2z" fill-rule="evenodd"/>
<path d="M255.1 317.1h5.7v4.2h-5.7z" fill-rule="evenodd"/>
<path d="M286.8 309.5h4.2v5.7h-4.2z" fill-rule="evenodd"/>
<path d="M251.7 298.1h7.1v3h-7.1z" fill-rule="evenodd"/>
<path d="M251.7 298.1h7.1v3h-7.1z" fill-rule="evenodd"/>
</g>
<path d="M249.6 298.1l1-.5 .5-.1h8.3a2.1 2.1 0 0 1 2.1 2.1 2.1 2.1 0 0 1-2.1 2.1h-8.3a2.1 2.1 0 0 1-1.9-1.3 2.1 2.1 0 0 1 .4-2.3z" fill="none" stroke="#000" stroke-width=".27"/>
<g fill="#fefefb">
<path d="M271.9 317.1h5.7v4.2h-5.7z" fill-rule="evenodd"/>
<path d="M232.8 309.5h4.2v5.7h-4.2z" fill-rule="evenodd"/>
<path d="M384.4 182.7h11.2v4.2h-11.2z" fill-rule="evenodd"/>
<path d="M339.6 182.7h11.2v4.2h-11.2z" fill-rule="evenodd"/>
<path d="M356 191.5h11.3v3h-11.3z" fill-rule="evenodd"/>
<path d="M356 191.5h11.3v3h-11.3z" fill-rule="evenodd"/>
</g>
<path d="M368.2 191.5v3" fill="none" stroke="#fefefb" stroke-width=".27"/>
<path d="M355.4 190.9h13.4v4.2h-13.4z" fill="none" stroke="#000" stroke-width=".27"/>
<g fill="#fefefb">
<path d="M401.4 191.5h11.3v3h-11.3z" fill-rule="evenodd"/>
<path d="M401.4 191.5h11.3v3h-11.3z" fill-rule="evenodd"/>
</g>
<path d="M413.6 191.5v3" fill="none" stroke="#fefefb" stroke-width=".27"/>
<path d="M400.8 190.9h13.4v4.2h-13.4z" fill="none" stroke="#000" stroke-width=".27"/>
<g fill="#fefefb">
<path d="M425.4 182.7h5.7v4.2h-5.7z" fill-rule="evenodd"/>
<path d="M408.8 182.7h7.9v4.2h-7.9z" fill-rule="evenodd"/>
<path d="M363.4 182.7h7.8v4.2h-7.8z" fill-rule="evenodd"/>
<path d="M371.4 173.7h11.2v4.2h-11.2z" fill-rule="evenodd"/>
<path d="M312.6 202.7h4.2v5.6h-4.2z" fill-rule="evenodd"/>
<path d="M425.4 281.1h5.7v4.2h-5.7z" fill-rule="evenodd"/>
<path d="M424.9 320.9h11.3v3h-11.3z" fill-rule="evenodd"/>
<path d="M424.9 320.9h11.3v3h-11.3z" fill-rule="evenodd"/>
</g>
<path d="M437.1 320.9v3" fill="none" stroke="#fefefb" stroke-width=".27"/>
<path d="M424.3 320.3h13.4v4.2h-13.4z" fill="none" stroke="#000" stroke-width=".27"/>
<g fill="#fefefb">
<path d="M338.7 317.3h7.4v4h-7.4z" fill-rule="evenodd"/>
<path d="M338.7 317.3h7.4v4h-7.4z" fill-rule="evenodd"/>
</g>
<path d="M336.5 317.3l1.6-.6h8.6a2.6 2.6 0 0 1 2.6 2.6 2.6 2.6 0 0 1-2.6 2.6h-8.6a2.6 2.6 0 0 1-2.5-1.7 2.6 2.6 0 0 1 .9-2.9z" fill="none" stroke="#000" stroke-width=".27"/>
<g fill="#fefefb">
<path d="M379.4 320.9h11.4v3h-11.4z" fill-rule="evenodd"/>
<path d="M379.4 320.9h11.4v3h-11.4z" fill-rule="evenodd"/>
</g>
<path d="M391.7 320.9v3" fill="none" stroke="#fefefb" stroke-width=".27"/>
<path d="M378.8 320.3h13.5v4.2h-13.5z" fill="none" stroke="#000" stroke-width=".27"/>
<g fill="#fefefb">
<path d="M427.4 296.3h11.3v3h-11.3z" fill-rule="evenodd"/>
<path d="M427.4 296.3h11.3v3h-11.3z" fill-rule="evenodd"/>
</g>
<path d="M439.6 296.3v3" fill="none" stroke="#fefefb" stroke-width=".27"/>
<path d="M426.8 295.7h13.4v4.2h-13.4z" fill="none" stroke="#000" stroke-width=".27"/>
<g fill="#fefefb">
<path d="M408.8 281.1h7.9v4.2h-7.9z" fill-rule="evenodd"/>
<path d="M362.3 281.1h11.2v4.2h-11.2z" fill-rule="evenodd"/>
<path d="M432.6 307.2h4.2v5.6h-4.2z" fill-rule="evenodd"/>
<path d="M425.4 252.6h5.7v4.2h-5.7z" fill-rule="evenodd"/>
<path d="M408.8 252.6h7.8v4.2h-7.8z" fill-rule="evenodd"/>
<path d="M384.4 252.6h11.2v4.2h-11.2z" fill-rule="evenodd"/>
<path d="M363.4 252.6h7.8v4.2h-7.8z" fill-rule="evenodd"/>
<path d="M338.7 232.4h7.4v4h-7.4z" fill-rule="evenodd"/>
<path d="M338.7 232.4h7.4v4h-7.4z" fill-rule="evenodd"/>
</g>
<path d="M336.5 232.4l1.6-.6h8.6a2.6 2.6 0 0 1 2.6 2.6 2.6 2.6 0 0 1-2.6 2.6h-8.6a2.6 2.6 0 0 1-2.5-1.8 2.6 2.6 0 0 1 .9-2.8z" fill="none" stroke="#000" stroke-width=".27"/>
<g fill="#fefefb">
<path d="M353 231.7h11.3v3h-11.3z" fill-rule="evenodd"/>
<path d="M353 231.7h11.3v3h-11.3z" fill-rule="evenodd"/>
</g>
<path d="M365.2 231.7v3" fill="none" stroke="#fefefb" stroke-width=".27"/>
<path d="M352.4 231.1h13.4v4.2h-13.4z" fill="none" stroke="#000" stroke-width=".27"/>
<g fill="#fefefb">
<path d="M427.4 234.4h11.3v3h-11.3z" fill-rule="evenodd"/>
<path d="M427.4 234.4h11.3v3h-11.3z" fill-rule="evenodd"/>
</g>
<path d="M439.6 234.4v3" fill="none" stroke="#fefefb" stroke-width=".27"/>
<path d="M426.8 238h13.4M426.8 233.8h13.4M426.8 238v-4.2M440.2 238v-4.2" fill="none" stroke="#000" stroke-width=".27" stroke-dasharray="2 2" stroke-linecap="butt"/>
<g fill="#fefefb">
<path d="M398.4 231.7h11.3v3h-11.3z" fill-rule="evenodd"/>
<path d="M398.4 231.7h11.3v3h-11.3z" fill-rule="evenodd"/>
</g>
<path d="M410.6 231.7v3" fill="none" stroke="#fefefb" stroke-width=".27"/>
<path d="M397.8 231.1h13.4v4.2h-13.4z" fill="none" stroke="#000" stroke-width=".27"/>
<g fill="#fefefb">
<path d="M339.6 252.6h11.2v4.2h-11.2z" fill-rule="evenodd"/>
<path d="M432.6 245.4h4.2v5.6h-4.2z" fill-rule="evenodd"/>
</g>
<text font-size="8" x="485.4" y="43.5">YS</text>
<text font-size="6.7" x="430.3" y="408.2">Precise Structural Modelling</text>
<g font-size="5.3">
<text x="338.7" y="236.4">M1</text>
<text x="338.7" y="321.3">M1</text>
<text x="431" y="384">OGILVIE ENGINEERING</text>
<text x="557.8" y="408.5">A [A.3]</text>
<text x="580.8" y="408.5">1</text>
</g>
<g font-size="4.7">
<text x="231.4" y="73.5">Top View</text>
<text x="455.9" y="113.7">B</text>
<text x="501.6" y="110.1">A - A</text>
<text x="25.4" y="116.2">A</text>
<text x="43.8" y="120.8">A3</text>
<text x="25.4" y="143.6">A</text>
<text x="455.9" y="146">B</text>
<text x="230" y="155.5">Front View</text>
<text x="500.6" y="167.4">B - B</text>
<text x="364.3" y="215.4">Top View</text>
<text x="189.1" y="269">Top View</text>
<text x="366.6" y="266">Bottom View</text>
<text x="49.6" y="279.2">Top View</text>
<text x="253.1" y="281.8">Top View</text>
<text x="119.9" y="285.3">Top View</text>
<text x="104.9" y="322.4">Back View</text>
<text x="178.9" y="327.3">Back View</text>
<text x="252.7" y="330.5">Back View</text>
<text x="368.8" y="331">Back View</text>
<text x="37.5" y="336.5">Back View</text>
</g>
<g font-size="4">
<text x="148.4" y="38.6">2 ø 18</text>
<text x="427.5" y="38.6">2 ø 18</text>
<text x="23.5" y="43.4" transform="rotate(-90 23.5 43.4)">25</text>
<text x="458.5" y="53.5" transform="rotate(-90 458.5 53.5)">50</text>
<text x="23.5" y="57.1" transform="rotate(-90 23.5 57.1)">80</text>
<text x="171.2" y="58.7">2 ø 18</text>
<text x="94.7" y="63.7">1 960</text>
<text x="302.5" y="63.7">4 274</text>
<text x="512" y="78.1">4 ø 20</text>
<text x="222.2" y="92.2">6 250 (IPE200 x 6234)</text>
<text x="483.3" y="91.8" transform="rotate(-90 483.3 91.8)">60</text>
<text x="498.6" y="100.3">25</text>
<text x="30.5" y="102.2">8</text>
<text x="237.2" y="102.2">6 234</text>
<text x="451.7" y="102.2">8</text>
<text x="96.7" y="112.2">2 019</text>
<text x="304.5" y="112.2">4 215</text>
<text x="50.5" y="120.8">(</text>
<text x="52.7" y="120.8">M1</text>
<text x="59.2" y="120.8">)</text>
<text x="18.5" y="133.7" transform="rotate(-90 18.5 133.7)">60</text>
<text x="463.5" y="135.9" transform="rotate(-90 463.5 135.9)">100</text>
<text x="495.3" y="136.9">50</text>
<text x="172.9" y="142">2 ø 18</text>
<text x="419.5" y="140">2 ø 18</text>
<text x="512.2" y="155.4">2 ø 18</text>
<text x="372" y="177.3">6 234</text>
<text x="340.2" y="186.3">1 865</text>
<text x="364" y="186.3">120</text>
<text x="385" y="186.3">4 067</text>
<text x="409.4" y="186.3">120</text>
<text x="426" y="186.3">62</text>
<text x="356" y="194.5">2 ø 18</text>
<text x="401.4" y="194.5">2 ø 18</text>
<text x="316.2" y="207.7" transform="rotate(-90 316.2 207.7)">27</text>
<text x="353" y="234.7">2 ø 18</text>
<text x="398.4" y="234.7">2 ø 18</text>
<text x="427.4" y="237.4">2 ø 18</text>
<text x="203.1" y="242.3">137</text>
<text x="436.2" y="250.4" transform="rotate(-90 436.2 250.4)">27</text>
<text x="340.2" y="256.2">1 865</text>
<text x="364" y="256.2">120</text>
<text x="385" y="256.2">4 066</text>
<text x="409.4" y="256.2">120</text>
<text x="426" y="256.2">62</text>
<text x="72.5" y="262" transform="rotate(-90 72.5 262)">8</text>
<text x="186.7" y="261.4" transform="rotate(-90 186.7 261.4)">12</text>
<text x="248.4" y="259.4" transform="rotate(-90 248.4 259.4)">6</text>
<text x="50.1" y="269.4">200</text>
<text x="142.9" y="268.1" transform="rotate(-90 142.9 268.1)">8</text>
<text x="120.4" y="275.5">200</text>
<text x="267.1" y="272">183</text>
<text x="194" y="287.7">45</text>
<text x="206.5" y="287.7">92</text>
<text x="362.9" y="284.7">6 052</text>
<text x="409.4" y="284.7">120</text>
<text x="426" y="284.7">62</text>
<text x="177.7" y="298" transform="rotate(-90 177.7 298)">40</text>
<text x="427.4" y="299.3">2 ø 18</text>
<text x="30.5" y="300.5" transform="rotate(-90 30.5 300.5)">25</text>
<text x="65.5" y="300">4 ø 20</text>
<text x="184.9" y="300">2 ø 18</text>
<text x="251.7" y="301.1">P18</text>
<text x="21.5" y="310" transform="rotate(-90 21.5 310)">100</text>
<text x="30.5" y="308.9" transform="rotate(-90 30.5 308.9)">50</text>
<text x="100.9" y="310" transform="rotate(-90 100.9 310)">100</text>
<text x="168.7" y="310" transform="rotate(-90 168.7 310)">150</text>
<text x="177.7" y="308.9" transform="rotate(-90 177.7 308.9)">70</text>
<text x="188.3" y="308.3">P20</text>
<text x="30.5" y="317.2" transform="rotate(-90 30.5 317.2)">25</text>
<text x="47.5" y="315.3">P12</text>
<text x="117.9" y="315.3">P5</text>
<text x="236.4" y="314.6" transform="rotate(-90 236.4 314.6)">47</text>
<text x="245.4" y="314.6" transform="rotate(-90 245.4 314.6)">15</text>
<text x="290.4" y="314.6" transform="rotate(-90 290.4 314.6)">15</text>
<text x="436.2" y="312.2" transform="rotate(-90 436.2 312.2)">33</text>
<text x="177.7" y="319.7" transform="rotate(-90 177.7 319.7)">40</text>
<text x="255.7" y="320.7">15</text>
<text x="272.5" y="320.7">15</text>
<text x="379.4" y="323.9">2 ø 18</text>
<text x="424.9" y="323.9">2 ø 18</text>
<text x="37.8" y="326.7">40</text>
<text x="50.1" y="326.7">120</text>
<text x="64.5" y="326.7">40</text>
<text x="431" y="389">COTSWOLD CHECKERS</text>
<text x="431" y="393.5">YARD STEEL STAIR</text>
<text x="431" y="398.5">Cotswold Estate, Hillcrest, Durban KZN</text>
<text x="566.8" y="400.5">PSM 25179</text>
</g>
<g font-size="3.3">
<text x="11" y="18">Phase 1</text>
<text x="44.5" y="18">1</text>
<text x="466.5" y="13.5">General Notes: All steelwork to comply with SANS 2001:CS1 &amp; SANS 1921-3</text>
<text x="489.5" y="17.5">All welds 6mm continuous fillet welds unless noted otherwise</text>
<text x="489.5" y="21.5">Mark assembly at position shown for correct site orientation</text>
<text x="147.7" y="59.4">P20</text>
<text x="490.2" y="88.9">P12</text>
<text x="174.7" y="118.7">P18</text>
<text x="500.2" y="155.6" transform="rotate(-90 500.2 155.6)">P5</text>
<text x="11.5" y="377.5">Material list for 1 Column assembly marked A3 - only 1 is required</text>
<text x="576.3" y="381.7">J.P.R</text>
<text x="23.5" y="386">M1</text>
<text x="33.1" y="386">1</text>
<text x="37" y="386">IPE200</text>
<text x="73.4" y="386">6234 S355JR</text>
<text x="110.4" y="386">4.8</text>
<text x="120.3" y="386">139.6</text>
<text x="568.8" y="385">1:10</text>
<text x="577.6" y="385">1:15</text>
<text x="22.2" y="395">P12</text>
<text x="24.1" y="390.5">P5</text>
<text x="33.1" y="395">1</text>
<text x="33.1" y="390.5">1</text>
<text x="37" y="395">FL8*100</text>
<text x="37" y="390.5">FL8*100</text>
<text x="75.3" y="395">200 S355JR</text>
<text x="75.3" y="390.5">200 S355JR</text>
<text x="110.4" y="395">0.0</text>
<text x="110.4" y="390.5">0.0</text>
<text x="124" y="395">1.3</text>
<text x="124" y="390.5">1.3</text>
<text x="570" y="393">08.10.2025</text>
<text x="22.2" y="399.5">P18</text>
<text x="33.1" y="399.5">1</text>
<text x="37" y="399.5">PLT6*47.1</text>
<text x="75.3" y="399.5">183 S355JR</text>
<text x="110.4" y="399.5">0.0</text>
<text x="124" y="399.5">0.4</text>
<text x="22.2" y="404">P20</text>
<text x="33.1" y="404">1</text>
<text x="37" y="404">FL12*150</text>
<text x="75.3" y="404">137 S355JR</text>
<text x="110.4" y="404">0.0</text>
<text x="124" y="404">1.9</text>
<text x="298" y="405.5">1</text>
<text x="304.5" y="405.5">1 FOR CONSTRUCTION</text>
<text x="379.2" y="405.5">08.10.2025</text>
<text x="11" y="408.5">Total for this 1 assembly</text>
<text x="110.4" y="408.5">4.9</text>
<text x="120.2" y="408.5">144.5</text>
</g>
<g font-size="2.7">
<text x="10.5" y="9.5">Prepared using Tekla Structures® (www.tekla.com)</text>
<text x="11" y="13.5">Phase name</text>
<text x="41.6" y="13.5">Qty</text>
<text x="489" y="27.5">HARD STAMP</text>
<text x="533" y="27">QUALITY CONTROL</text>
<text x="513" y="33">NAME:</text>
<text x="513" y="38">DATE COMPLETE:</text>
<text x="513" y="43">CHECKED BY:</text>
<text x="513" y="48">RELEASE DATE</text>
<text x="586.5" y="61.5" transform="rotate(-90 586.5 61.5)">Model :- PSM 25179 - CW CHCKRS YARD STAIR R2</text>
<text x="497" y="70">Top View</text>
<text x="531.3" y="95.4" transform="rotate(-90 531.3 95.4)">Front View</text>
<text x="504" y="129.4">Top View</text>
<text x="489.7" y="153.8" transform="rotate(-90 489.7 153.8)">Front View</text>
<text x="22.1" y="381.5">Mark</text>
<text x="31.6" y="381.5">No</text>
<text x="37" y="381.5">Profile</text>
<text x="72.8" y="381.5">Length</text>
<text x="83" y="381.5">Grade</text>
<text x="102.9" y="381.5">Paint area</text>
<text x="122" y="381.5">Mass</text>
<text x="295.7" y="409">Rev</text>
<text x="301.3" y="409">Mark</text>
<text x="308" y="409">Revision Description</text>
<text x="388" y="409">Date</text>
<text x="4.5" y="414.5" transform="rotate(-90 4.5 414.5)">Tekla Structures</text>
</g>
<g font-size="2.4">
<text x="560.5" y="381.7">Drawn</text>
<text x="560.5" y="385">Scale</text>
<text x="560.5" y="389.7">Issued</text>
<text x="560.5" y="392.7">Revised</text>
<text x="560.7" y="396.7">Project Number</text>
<text x="430.3" y="402.7">Detailed by</text>
<text x="502.5" y="404">Office +27 31 2056906</text>
<text x="504" y="406.2">Cell +27 83 779 1091</text>
<text x="504.3" y="408.5">rowan@psmod.co.za</text>
</g>
<g font-size="2">
<text x="529.5" y="404.5">Assembly Drawing</text>
<text x="574.5" y="404.5">Rev</text>
</g>
</svg>
